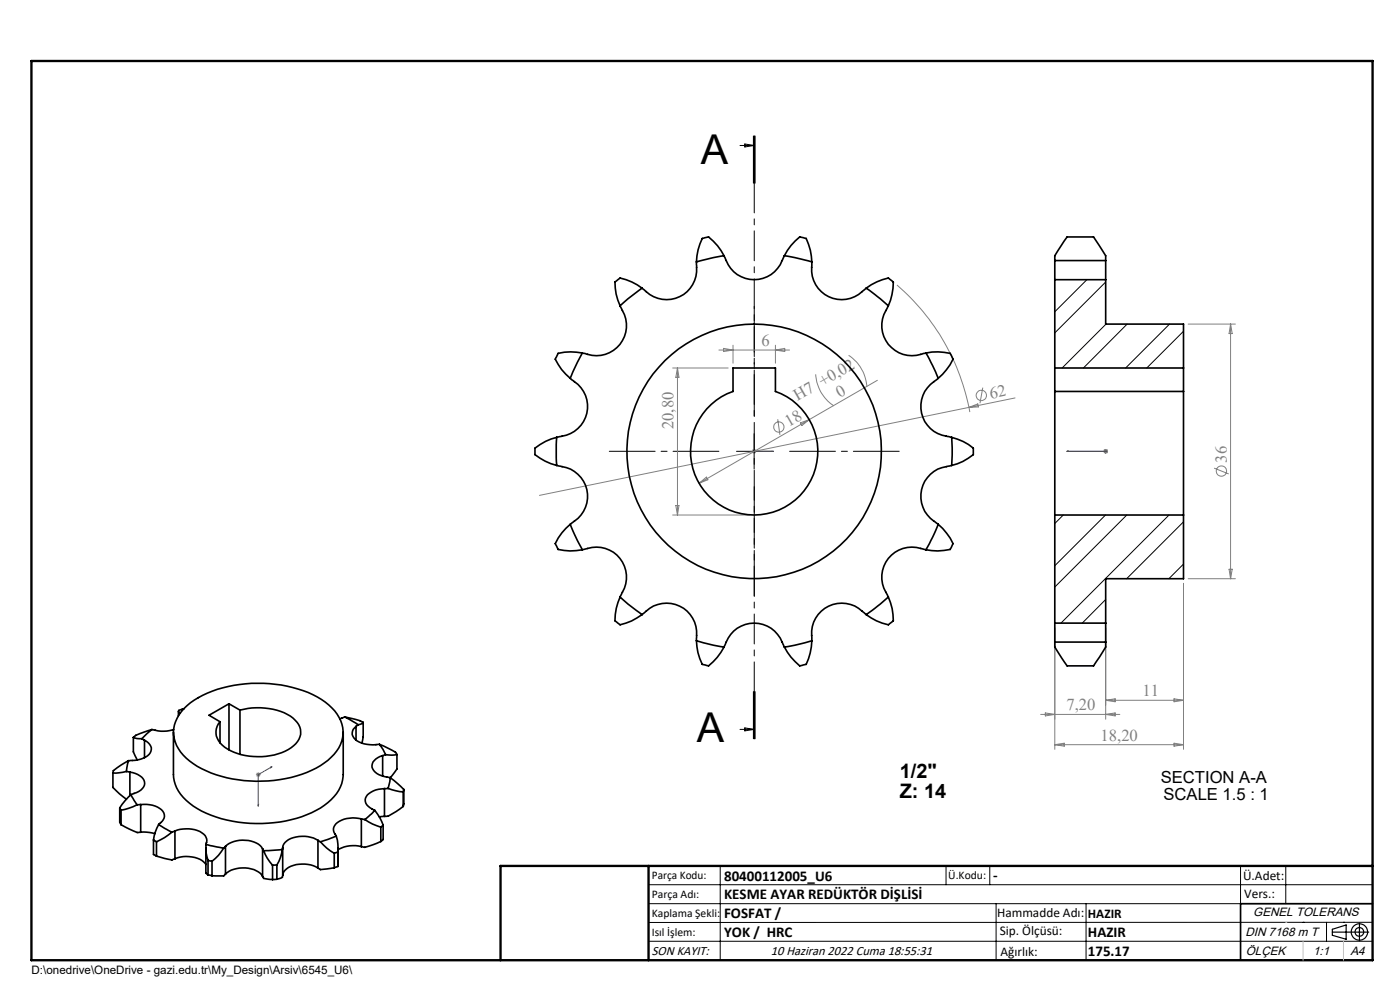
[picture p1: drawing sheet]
<svg xmlns="http://www.w3.org/2000/svg" width="297mm" height="210mm" viewBox="0 0 297 210" stroke-linecap="round" stroke-linejoin="round" font-family="sans-serif">
<g fill="none" stroke="#808080" stroke-width=".21">
<path d="M142.7 78.1h11.8M143.7 78.1v31.1M143.7 78.1l.3 1.9h-.6zM152.5 74.3h15M153.5 73.9l2 .4-2 .3zM155.5 73.2v3.8M164.5 73.2v3.8M164.5 74.3l2-.4v.7zM173 79.4a8.5 8.5 0 0 0 3.9 6.7M180 75.4a8.6 8.6 0 0 1 3.9 6.6M190.3 60.5a46.8 46.8 0 0 1 15.4 26.9M252.1 68.7h10"/>
<path d="M261.1 68.7v54.1M261.1 68.7l.3 2.1h-.7zM159.5 95.7h1M159.6 95.4l.7 .7M160 95.2v1.1M160.3 95.4l-.7 .7M165 88.9l.5 3.3M169.8 89.7l1.9-.7-1.6 1.3zM171.7 89l-23.4 13.5M186.1 80.7l-14.4 8.3M205.5 86.4l-91.1 18.7M205.5 86.4l1.9-.7 .2 .6z"/>
<path d="M208.5 82.2l-.6 3.3M215.3 84.4l-9.8 2M234.1 95.7h1M234.2 95.4l.7 .7M234.6 95.2v1.1M234.9 95.4l-.7 .7M257.6 99.3l3.1 1.2M142.7 109.2h16.3M143.4 107.2h.6l-.3 2zM148.3 102.5l1.6-1.3 .3 .6zM223.8 133.2v25.8M234.6 133.2v19.4"/>
<path d="M251.1 123.7v35.3M252.1 122.8h10M260.7 120.7h.7l-.3 2.1zM220.8 151.5h16.8M221.8 151.2l2 .3-2 .4zM223.8 158h27.3M223.8 158l2-.4v.7zM234.6 148.5h16.5M234.6 148.5l2-.3v.7zM234.6 151.5l2-.3v.7zM249.1 148.2l2 .3-2 .4zM249.1 157.6l2 .4-2 .3z"/>
<path d="M54.3 164.3h1M54.4 164l.7 .7M54.8 163.8v1M55.1 164l-.7 .7"/>
<circle cx="165.2" cy="90.6" r="1.1"/>
<circle cx="208.2" cy="83.9" r="1.09"/>
<circle cx="259.1" cy="99.9" r="1.09"/>
</g>
<g fill="none" stroke="#000" stroke-width=".25">
<path d="M282.6 197.7h7.8M282.6 197.1l3-.9v3l-3-.8zM288.4 195.8v3.8M106.2 203.7h185"/>
<circle cx="288.4" cy="197.7" r="1.74"/>
<circle cx="288.4" cy="197.7" r=".93"/>
</g>
<path d="M159.9 95.7h.2zM160 95.7h.1M160 95.7h4.1M164.1 95.7h-.4h.4M226.3 95.7h.4h-.4M226.3 95.7h8.3M234.5 95.7h.2zM234.6 95.7h.1M54.7 170.7h.2l-.1 .3zM57.4 162.7l.3-.1-.3 .3zM57.7 162.6l-2.9 1.7v6.7" fill="none" stroke="#00f" stroke-width=".21"/>
<path d="M152.5 95.7h-23.2M160 88.2v-23.2M167.5 95.7h23.3M160 103.2v23.3" fill="none" stroke="#000" stroke-width=".21" stroke-dasharray="15.2 1.3 1.3 1.3" stroke-dashoffset="5.5"/>
<path d="M160 156.7v-127.8" fill="none" stroke="#000" stroke-width=".21" stroke-dasharray="6.3 1.3 1.3 1.3" stroke-dashoffset=".2"/>
<g fill="none" stroke="#000" stroke-width=".21">
<path d="M157 30.9h3M158 30.5l2 .4-2 .3zM159.8 28.9v10zM160 28.9v10M160.2 28.9v10M156.2 95.7h7.5M160 92v7.5M157 154.7h3M158 154.4l2 .3-2 .3zM159.8 146.7v10M160 146.7v10M160.2 146.7v10"/>
<path d="M137.6 187.7h153.6M137.6 191.7h153.6M137.6 199.7h153.6M152.8 183.7v20M200.7 183.7v4M210 183.7v4M211.3 191.7v12M230.4 191.7v12M263.2 183.7v20M272.8 183.7v8M276.4 195.6h.1M281.4 195.6v4.1"/>
<path d="M285 195.6h.1M291.2 195.6l-153.6 .1"/>
</g>
<path d="M291.2 191.7h-28v12" fill="none" stroke="#000" stroke-width=".35"/>
<path d="M6.7 12.9h284.5v190.8h-284.5zM137.6 183.7v20M291.2 183.7h-185v20" fill="none" stroke="#000" stroke-width=".5"/>
<path d="M276.4 199.7v4M285 199.7v4" fill="none" stroke="#c0c0c0" stroke-width=".21"/>
<path d="M272.8 195.6h.1" fill="none" stroke="#c0c0c0" stroke-width=".25"/>
<g fill="#00f">
<path d="M163.7 95.7h.4zM159.9 95.7h.2z"/>
<path d="M57.4 162.7v.2l.3-.3zM54.7 170.7l.1 .3 .1-.3z"/>
<path d="M234.5 95.7h.2zM226.3 95.7h.4zM234.5 95.7h.2zM226.3 95.7h.4z"/>
</g>
<g fill="none" stroke="#000" stroke-width=".35">
<path d="M147.7 55.6v.1a6.5 6.5 0 0 1-3.5 7.2 6.5 6.5 0 0 1-7.8-1.6l-.2-.2M153.6 54.2l-5.9 1.4M153.6 54.2l.1 .3a6.5 6.5 0 0 0 6.3 4.8 6.5 6.5 0 0 0 6.3-4.8l.1-.3M153.6 54.2a11.9 11.9 0 0 0-3.3-3.9l-1.3 .3a11.9 11.9 0 0 0-1.3 5M166.4 54.2l5.8 1.4M166.4 54.2a11.7 11.7 0 0 1 3.3-3.9l1.3 .3a12.2 12.2 0 0 1 1.2 5M172.2 55.6v.1a6.5 6.5 0 0 0 3.1 6.9 6.5 6.5 0 0 0 7.6-.7l.9-.8M223.8 55.3v4M223.8 55.3v-1.1l2.6-3.9h5.6l2.6 3.9v1.1M223.8 55.3h10.8M223.8 59.3h10.8M223.8 59.3v23.7"/>
<path d="M234.6 55.3v4M234.6 59.3v9.4h16.5v14.3M123.5 74.9l-2.5 5.3M123.5 74.9a11.9 11.9 0 0 0-5.1 .1l-.6 1.2a11.5 11.5 0 0 0 3.2 4M131.6 64.9v.1a6.6 6.6 0 0 1-3.2 10.2 9.8 9.8 0 0 1-4.6-.2l-.3-.1M136.2 61.1l-3 2.3-1.6 1.5M136.2 61.1a11.8 11.8 0 0 0-4.6-2.1l-1.1 .8a11.4 11.4 0 0 0 1.1 5.1M155.5 78.1h9v4.9a13.5 13.5 0 0 1 6.3 20.8 13.5 13.5 0 0 1-21.6 0 13.5 13.5 0 0 1 6.3-20.8zM183.8 61.1l4.7 3.8M183.8 61.1a12.1 12.1 0 0 1 4.7-2.1l1 .8a12.6 12.6 0 0 1-1 5.1M188.5 64.9l-.2 .2a6.5 6.5 0 0 0 .2 8 6.5 6.5 0 0 0 7.8 1.8h.1M196.4 74.9l1.4 2.6 1.2 2.7"/>
<path d="M196.4 74.9a11.9 11.9 0 0 1 5.2 .1l.6 1.2a12.5 12.5 0 0 1-3.2 4M223.8 78.1h27.3M118.1 98.7l.3 .1a6.5 6.5 0 0 1 6.1 5.1 6.5 6.5 0 0 1-3.3 7.1l-.2 .2M118.1 92.8v5.9M118.1 92.8a11.5 11.5 0 0 0-4.6 2.3v1.3a12.2 12.2 0 0 0 4.6 2.3M121 80.2l.1 .2a6.5 6.5 0 0 1-.1 11.6l-2.9 .8M199 80.2l-.1 .2a6.5 6.5 0 0 0-3.4 7.2 6.5 6.5 0 0 0 6.1 5.1l.3 .1M201.9 92.8v5.9M201.9 98.7l-.3 .1a6.5 6.5 0 0 0-6.1 5.1 6.5 6.5 0 0 0 3.3 7.1l.2 .2M201.9 92.8a11.1 11.1 0 0 1 4.6 2.3v1.3a11.1 11.1 0 0 1-4.6 2.3M223.8 83v26.2M223.8 83h27.3"/>
<path d="M251.1 83v26.2M121 111.2l2.5 5.4M121 111.2a11.7 11.7 0 0 0-3.2 4.1l.6 1.2a11.9 11.9 0 0 0 5.1 .1M123.5 116.6l.3-.1a6.5 6.5 0 0 1 7.8 2 6.5 6.5 0 0 1 0 8v.1M196.4 116.6h-.1a6.5 6.5 0 0 0-7.8 1.9 6.5 6.5 0 0 0-.1 8l.1 .1M199 111.2l-1.2 2.8-1.4 2.6M199 111.2a12.5 12.5 0 0 1 3.2 4.1l-.6 1.2a11.9 11.9 0 0 1-5.2 .1M223.8 109.2h27.3M223.8 109.2v23M251.1 109.2v13.6h-16.5v9.4M131.6 126.6l1.6 1.5 3 2.3M131.6 126.6a11.8 11.8 0 0 0-1.1 5.1l1.1 .8a11.7 11.7 0 0 0 4.6-2.1"/>
<path d="M136.2 130.4l.1-.1a6.6 6.6 0 0 1 11.3 2.6l.2 .9-.1 2.1M147.7 135.9l3.7 1 2.2 .4M147.7 135.9a11.6 11.6 0 0 0 1.3 5l1.3 .3a12.3 12.3 0 0 0 3.3-3.9M153.6 137.3l.1-.3a6.5 6.5 0 0 1 6.3-4.8 6.5 6.5 0 0 1 6.3 4.8l.1 .3M172.2 135.9l-3.6 1-2.2 .4M172.2 135.9a12.7 12.7 0 0 1-1.2 5l-1.3 .3a12.4 12.4 0 0 1-3.3-3.9M183.8 130.4l-.1-.1a6.6 6.6 0 0 0-11.4 2.6l-.1 .9v2.1M188.5 126.6l-4.7 3.8M188.5 126.6a11.7 11.7 0 0 1 1 5.1l-1 .8a11.6 11.6 0 0 1-4.7-2.1M223.8 132.2v4M223.8 136.2v1.1l2.6 3.9h5.6l2.6-3.9v-1.1M223.8 136.2h10.8"/>
<path d="M223.8 132.2h10.8M234.6 132.2v4M28.3 156.4v3.1l.8 1.7M28.3 156.4l.7 .3h1.1M30.1 156.7l.6 .3M30.7 157a1.89 1.89 0 0 1 .9 3 6.5 6.5 0 0 1-4.2 1.4h-.1M30.7 157v3.7M32.2 154.8l-2.1 1.9M32.2 154.8l.5 .1a7.1 7.1 0 0 0 4.1-.1M32.2 154.8l-3.4 1.2-.5 .4M36.8 155.3v9a8.4 8.4 0 0 0 4.2 6.7 27.7 27.7 0 0 0 21.9 2.6 15.1 15.1 0 0 0 9-6 6.8 6.8 0 0 0 .9-3.3v-9M37.9 150.9v.9"/>
<path d="M39 150.3a20.9 20.9 0 0 1 13.1-5.2 26.7 26.7 0 0 1 16.1 3.3 8.6 8.6 0 0 1 4.6 7.4 9 9 0 0 1-4.8 6.6 28.1 28.1 0 0 1-24.3 1.1 10.9 10.9 0 0 1-6.7-6.8 6.8 6.8 0 0 1 2-6.4zM39 150.4l-.6 .1a.4 .4 0 0 0-.4 .2 .4 .4 0 0 0 0 .5l.2 .1M46.7 153.1v4.5M48.6 149.3l2.3 1.3M48.6 149.3l-4.3 2.4 2.4 1.4M48.6 149.3v9.8M50.9 150.6a13.7 13.7 0 0 1 11.3 1.7 3.6 3.6 0 0 1-.4 6.3 13.7 13.7 0 0 1-14.1-.1 3.5 3.5 0 0 1-1-5.4M50.9 150.6v9.4M73.1 152.1l-1 .4M73.1 152.1l2.9 1.6M73.1 152.1l.8 .2a6 6 0 0 1 2.9 .8l.2 .1M75.5 154.1a1.75 1.75 0 0 0 .2 3.1 8.3 8.3 0 0 0 4.8 .7"/>
<path d="M75.5 154.1v2.9M76 153.7l-.5 .4M77 153.2v3.1l-.2 1.3M77 153.2l-.3 .4-.7 .1M80.5 157.9l1.3 2.2M80.5 157.9l3.4 1.7 .3 .4M24 164v3l2.8 2.5M25.4 171.4l.3 .5M25.4 171.4v3l.3 .5M25.7 174.9l3.4 1.7 .7-.1M25.7 171.9v3M26.8 163.6l.8 .2"/>
<path d="M26.8 163.6l-1.5 .3-1.3 .1M27.3 161.4l-.5 2.2M27.3 161.4l-3.2 2.1-.1 .5M27.6 163.8a3.5 3.5 0 0 1 3.1 2.1 2.52 2.52 0 0 1-2.3 2.4l-.6 .2M27.6 163.8v5M27.8 168.5l1.3 2.2M27.8 168.5l-1.3 1.4-1.1 1.5M29.1 170.7l-1.8 .7-1.6 .5M29.8 170.7a4.9 4.9 0 0 1 4.9 1.7 2.07 2.07 0 0 1-.9 2.4l-.1 .1M29.8 170.7h-.7M29.8 176.5h1.3l1.7 .3M29.8 170.7v5.8"/>
<path d="M32.6 178.2l.6 .4M32.6 178.2v3l.6 .4M33.2 178.6v3M33.7 174.9l2.8 1.6M33.7 174.9a9 9 0 0 0-1.1 3.3M36.5 176.5l-1.6 1.2-1.7 .9M37.1 176.3a6.1 6.1 0 0 1 6.4 1 2.55 2.55 0 0 1 .2 1.8M37.1 176.3l-.6 .2M37.1 176.3v5.9M43.7 179.9v5.2l.4 .5M43.7 179.1l3.7 .8M43.7 179.1a7 7 0 0 0 .4 3.4"/>
<path d="M47.4 179.9a9.3 9.3 0 0 1-2.4 2.8M47.8 179.5a6 6 0 0 1 7.7 .2l.2 .3M47.8 179.5l-.4 .4M47.8 179.5v5.9M60 179.8l-.1 .4M60 179.8v5.8M67.5 178.3a6.3 6.3 0 0 0-7 .4l-.5 1.1M67.5 178.3l.5 .3M67.5 178.3v5.8M68 178.6a10.8 10.8 0 0 0 2.9 2.4M71.3 177.3l-3.3 1.3M71.3 177.3a6.6 6.6 0 0 1 .3 3.5l-.7 .2"/>
<path d="M71.7 179.8v4M76.7 173.7l.7 .1M76.7 173.7a5.6 5.6 0 0 0-5.7 1.4 1.91 1.91 0 0 0 .3 2.1v.1M76.7 179.6a6.6 6.6 0 0 0-5 .6M76.7 173.7v5.9M77.4 173.8l1.6 1 1.8 .7M79.5 171.9l-2.1 1.9M79.5 171.9l1.1 1.6 .7 1.5M80.8 178.5l-3.4 1.2-.7-.1M80.8 175.5v3M81.2 160.3a2.55 2.55 0 0 0-2.3 2.4 3.8 3.8 0 0 0 3.4 2.2l.5 .1M81.2 160.3v4.3"/>
<path d="M81.3 175l-.5 .5M81.3 175v3.1l-.5 .4M81.6 167.3a4.4 4.4 0 0 0-4.1 2 2.41 2.41 0 0 0 1.7 2.5l.3 .1M81.6 173.2l-1.1 .1M81.6 167.3v5.9M81.8 160.1l-.6 .2M82.3 167.2l-.7 .1M82.3 167.2l1.7 .5 1.5 .3M82.8 165l-.5 2.2M82.8 165l2.9 2.5M84.2 160v3.1l-1.4 1.9M84.2 160l-1.1 .2-1.3-.1"/>
<path d="M85.5 171.1l-3.2 2-.7 .1M85.5 168v3.1M85.7 167.5l-.2 .5M85.7 167.5l-.2 3.6M33.2 181.6l3.3 .8 .6-.2M37.1 182.2a6.1 6.1 0 0 1 6.4 1l.2 .2M44.1 182.5l.9 .2M44.1 185.6l.9 .2M44.1 182.5v3.1M45 182.7v3.1M47.8 185.4a6 6 0 0 1 7.7 .2l.2 .3M47.8 185.4l-.4 .4h-2.4"/>
<path d="M55.7 180l.3 .5M55.7 185.9l.3 .4 1.8 .3M55.7 180v5.9M56 180.5a9.3 9.3 0 0 0 1.8 3M57.8 183.5v3.1M58.7 183.5h-.9M58.7 186.5l-.9 .1M58.7 183.5v3M59.9 180.2l-3.9 .3M59.9 180.2a8.5 8.5 0 0 1-1.2 3.3M60 185.6l-.2 .6-1.1 .3M67.5 184.1a6.3 6.3 0 0 0-7 .5l-.5 1"/>
<path d="M70.9 184.1l-2.9 .4-.5-.4M70.9 181v3.1M71.7 183.8l-.8 .3M71.7 183.6v.2"/>
<circle cx="160" cy="95.7" r="27"/>
</g>
<g fill="none" stroke="#000" stroke-width=".21">
<path d="M230.6 59.3l-6.8 6.8M234.6 59.8l-10.8 10.8M234.6 68.7l-9.3 9.4M239.1 68.7l-9.3 9.4M248.1 68.7l-9.3 9.4M251.1 70.3l-7.8 7.8M225.6 109.2l-1.8 1.8M234.5 109.2l-10.7 10.8M239 109.2l-15.2 15.3M248 109.2l-22.9 23M251.1 119.7l-3.1 3.1M251.1 110.7l-12.1 12.1"/>
<path d="M234.6 127.2l-5 5"/>
</g>
<g font-size="8.7">
<text x="148.7" y="34.8">A</text>
<text x="147.8" y="157.4">A</text>
</g>
<g font-size="4.2">
<text x="190.9" y="165.1">1/2&quot;</text>
<text x="190.9" y="169.3">Z: 14</text>
</g>
<g font-size="3.5" fill="#808080">
<text x="161.6" y="73.4">6</text>
<text x="169.2" y="85.1" transform="rotate(-30 169.2 85.1)">H7 +0,02</text>
<text x="178.2" y="84.4" transform="rotate(-30 178.2 84.4)">0</text>
<text x="210.2" y="84.6" transform="rotate(-12 210.2 84.6)">62</text>
<text x="142.9" y="91" transform="rotate(-90 142.9 91)">20,80</text>
<text x="167.4" y="90.6" transform="rotate(-30 167.4 90.6)">18</text>
<text x="260.3" y="98.1" transform="rotate(-90 260.3 98.1)">36</text>
<text x="242.4" y="147.7">11</text>
<text x="226.2" y="150.7">7,20</text>
<text x="233.5" y="157.1">18,20</text>
</g>
<g font-size="3.5">
<text x="246.2" y="166.2">SECTION A-A</text>
<text x="246.8" y="169.7">SCALE 1.5 : 1</text>
</g>
<g font-size="3.2">
<text x="153.6" y="186.8">80400112005_U6</text>
<text x="153.6" y="190.8">KESME AYAR REDÜKTÖR DİŞLİSİ</text>
<text x="210.7" y="186.6">-</text>
<text x="153.6" y="194.8">FOSFAT /</text>
<text x="153.6" y="198.8">YOK / HRC</text>
<text x="230.8" y="198.7">HAZIR</text>
<text x="230.8" y="202.8">175.17</text>
</g>
<g font-size="2.8">
<text x="263.7" y="186.7">Ü.Adet:</text>
<text x="263.9" y="190.5">Vers.:</text>
<text x="211.5" y="194.5">Hammadde Adı:</text>
<text x="230.8" y="194.7">HAZIR</text>
<text x="138.3" y="202.6">SON KAYIT:</text>
<text x="163.6" y="202.6">10 Haziran 2022 Cuma 18:55:31</text>
<text x="212.1" y="198.4">Sip. Ölçüsü:</text>
<text x="212.2" y="202.7">Ağırlık:</text>
</g>
<g font-size="2.6">
<text x="265.9" y="194.4">GENEL TOLERANS</text>
<text x="264.2" y="198.5">DIN 7168 m T</text>
<text x="264.3" y="202.6">ÖLÇEK</text>
<text x="278.5" y="202.6">1:1</text>
<text x="286.5" y="202.6">A4</text>
</g>
<g font-size="2.5">
<text x="138.3" y="186.4">Parça Kodu:</text>
<text x="138.3" y="190.5">Parça Adı:</text>
<text x="201.2" y="186.5">Ü.Kodu:</text>
<text x="138.3" y="194.5">Kaplama Şekli:</text>
<text x="138.3" y="198.6">Isıl İşlem:</text>
<text x="6.7" y="206.7">D:\onedrive\OneDrive - gazi.edu.tr\My_Design\Arsiv\6545_U6\</text>
</g>
</svg>
